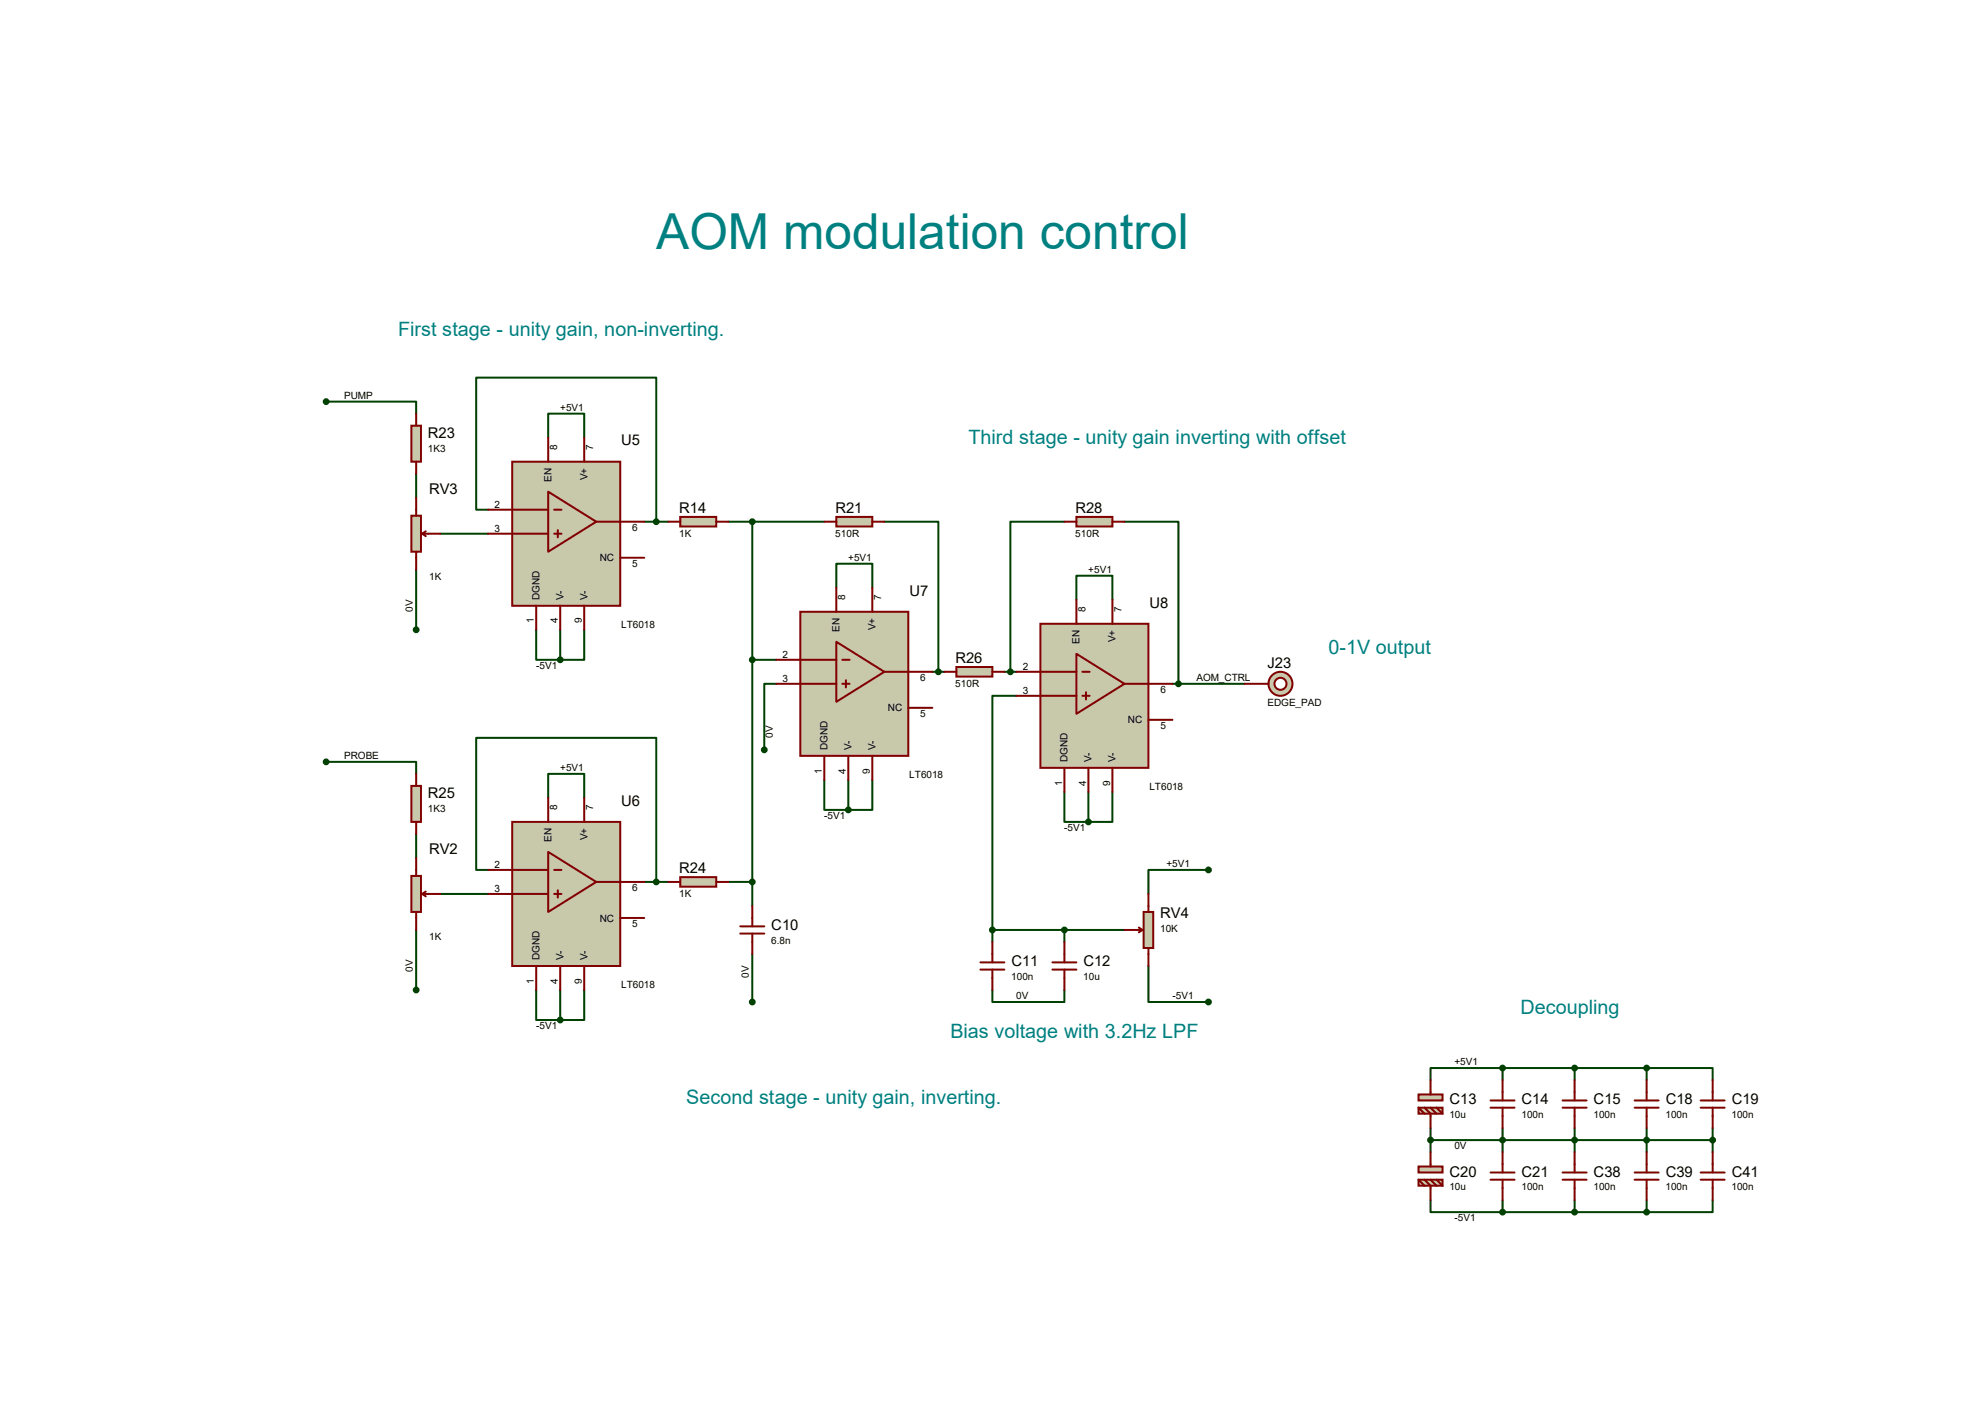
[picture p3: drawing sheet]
<svg xmlns="http://www.w3.org/2000/svg" width="420mm" height="297mm" viewBox="0 0 420 297" stroke-linecap="round" stroke-linejoin="round" font-family="sans-serif">
<g fill="none" stroke="#004000" stroke-width=".42">
<path d="M69 85h19.1v2.5M116 92.6v-5.1h7.6v5.1M88.1 100.2v5.1M93.1 112.9h10.2M103.3 107.8h-2.5v-27.9h38.1v30.5M136.3 110.4h5.1M154.1 110.4h20.3M159.2 110.4v81.2M187.1 110.4h11.4v31.7M225.2 110.4h-11.4v31.7M237.9 110.4h11.4v34.3M88.1 120.5v12.7"/>
<path d="M113.5 133.2v6.4h5M118.5 133.2v6.4M123.6 133.2v6.4h-5.1M159.2 139.6h5.1M177 124.3v-5h7.6v5M227.8 126.9v-5.1h7.6v5.1M164.3 144.7h-2.6v13.9M197.3 142.1h2.5M212.5 142.1h2.6M215.1 147.2h-5.1v49.5M248.1 144.7h15.2M69 161.2h19.1v2.5"/>
<path d="M88.1 176.4v5.1M116 168.8v-5.1h7.6v5.1M174.4 165v6.3h5.1M179.5 165v6.3M184.6 165v6.3h-5.1M225.2 167.5v6.4h5.1M230.3 167.5v6.4M235.4 167.5v6.4h-5.1M88.1 196.7v12.7M93.1 189.1h10.2M103.3 184h-2.5v-27.9h38.1v30.5M136.3 186.6h5.1"/>
<path d="M154.1 186.6h5.1M210 196.7v2.6M210 196.7h27.9M225.2 196.7v2.6M255.7 184h-12.7v5.1M113.5 209.4v6.4h5M118.5 209.4v6.4M123.6 209.4v6.4h-5.1M159.2 201.8v10.2M210 209.4v2.6h15.2v-2.6M243 204.3v7.7h12.7M302.7 238.6v5.1"/>
<path d="M317.9 225.9h-15.2v2.6M317.9 225.9v2.6M317.9 238.6v5.1M317.9 225.9h30.5M333.2 225.9v2.6M333.2 238.6v5.1M348.4 225.9h14v2.6M348.4 225.9v2.6M348.4 238.6v5.1M362.4 238.6v5.1M302.7 253.9v2.5h15.2M302.7 241.2h59.7"/>
<path d="M317.9 253.9v2.5M317.9 256.4h30.5M333.2 253.9v2.5M348.4 253.9v2.5M362.4 253.9v2.5h-14"/>
</g>
<path d="M143.9 109.3h7.7v2.1h-7.7z" fill="#c8c8aa" stroke="#800000" stroke-width=".42"/>
<path d="M141.4 110.4h2.5M151.6 110.4h2.5" fill="none" stroke="#800000" stroke-width=".42"/>
<path d="M177 109.3h7.6v2.1h-7.6z" fill="#c8c8aa" stroke="#800000" stroke-width=".42"/>
<path d="M174.4 110.4h2.6M184.6 110.4h2.5" fill="none" stroke="#800000" stroke-width=".42"/>
<circle cx="270.9" cy="144.7" r="2.54" fill="#c8c8aa" stroke="#800000" stroke-width=".42"/>
<circle cx="270.9" cy="144.7" r="1.27" fill="#fff" stroke="#800000" stroke-width=".42"/>
<path d="M263.3 144.7h5.1" fill="none" stroke="#800000" stroke-width=".42"/>
<g fill="#c8c8aa" stroke="#800000" stroke-width=".42">
<path d="M108.4 97.7h22.8v30.4h-22.8z"/>
<path d="M116 104l10.2 6.4-10.2 6.3z"/>
</g>
<path d="M116 92.6v5.1M123.6 92.6v5.1M103.3 107.8h12.7M103.3 112.9h12.7M117.3 107.8h1.5M117.3 112.9h1.5M118 112.1v1.6M126.2 110.4h10.1M131.2 118h5.1M113.5 128.1v5.1M118.5 128.1v5.1M123.6 128.1v5.1" fill="none" stroke="#800000" stroke-width=".42"/>
<circle cx="118.5" cy="139.6" r=".51" fill="#004000" stroke="#004000" stroke-width=".42"/>
<path d="M87 109.1h2.1v7.6h-2.1z" fill="#c8c8aa" stroke="#800000" stroke-width=".42"/>
<path d="M88.1 105.3v3.8M88.1 116.7v3.8M89.3 112.9l.8 .5M89.3 112.9h3.8M90.1 112.4l-.8 .5" fill="none" stroke="#800000" stroke-width=".42"/>
<path d="M87 90h2.1v7.7h-2.1z" fill="#c8c8aa" stroke="#800000" stroke-width=".42"/>
<path d="M88.1 87.5v2.5M88.1 97.7v2.5" fill="none" stroke="#800000" stroke-width=".42"/>
<g fill="#004000" stroke="#004000" stroke-width=".42">
<circle cx="69" cy="85" r=".51"/>
<circle cx="88.1" cy="133.2" r=".51"/>
<circle cx="138.9" cy="110.4" r=".51"/>
</g>
<path d="M143.9 185.5h7.7v2.1h-7.7z" fill="#c8c8aa" stroke="#800000" stroke-width=".42"/>
<path d="M141.4 186.6h2.5M151.6 186.6h2.5" fill="none" stroke="#800000" stroke-width=".42"/>
<g fill="#c8c8aa" stroke="#800000" stroke-width=".42">
<path d="M108.4 173.9h22.8v30.4h-22.8z"/>
<path d="M116 180.2l10.2 6.4-10.2 6.3z"/>
</g>
<path d="M116 168.8v5.1M123.6 168.8v5.1M103.3 184h12.7M103.3 189.1h12.7M117.3 184h1.5M117.3 189.1h1.5M118 188.3v1.6M126.2 186.6h10.1M131.2 194.2h5.1M113.5 204.3v5.1M118.5 204.3v5.1M123.6 204.3v5.1" fill="none" stroke="#800000" stroke-width=".42"/>
<circle cx="118.5" cy="215.8" r=".51" fill="#004000" stroke="#004000" stroke-width=".42"/>
<path d="M87 185.3h2.1v7.6h-2.1z" fill="#c8c8aa" stroke="#800000" stroke-width=".42"/>
<path d="M88.1 181.5v3.8M88.1 192.9v3.8M89.3 189.1l.8 .5M89.3 189.1h3.8M90.1 188.6l-.8 .5" fill="none" stroke="#800000" stroke-width=".42"/>
<path d="M87 166.2h2.1v7.7h-2.1z" fill="#c8c8aa" stroke="#800000" stroke-width=".42"/>
<path d="M88.1 163.7v2.5M88.1 173.9v2.5M156.6 197.5h5.1M156.6 196h5.1M159.2 191.6v4.4M159.2 197.5v4.3" fill="none" stroke="#800000" stroke-width=".42"/>
<g fill="#004000" stroke="#004000" stroke-width=".42">
<circle cx="69" cy="161.2" r=".51"/>
<circle cx="88.1" cy="209.4" r=".51"/>
<circle cx="138.9" cy="186.6" r=".51"/>
<circle cx="159.2" cy="186.6" r=".51"/>
<circle cx="159.2" cy="212" r=".51"/>
</g>
<g fill="#c8c8aa" stroke="#800000" stroke-width=".42">
<path d="M169.3 129.4h22.9v30.5h-22.9z"/>
<path d="M177 135.8l10.1 6.3-10.1 6.4z"/>
</g>
<path d="M164.3 139.6h12.7M177 124.3v5.1M178.2 139.6h1.5M184.6 124.3v5.1M164.3 144.7h12.7M174.4 159.9v5.1M178.2 144.7h1.5M179 143.9v1.5M179.5 159.9v5.1M184.6 159.9v5.1M187.1 142.1h10.2M192.2 149.7h5.1" fill="none" stroke="#800000" stroke-width=".42"/>
<g fill="#004000" stroke="#004000" stroke-width=".42">
<circle cx="179.5" cy="171.3" r=".51"/>
<circle cx="159.2" cy="110.4" r=".51"/>
<circle cx="159.2" cy="139.6" r=".51"/>
</g>
<path d="M202.4 141.1h7.6v2h-7.6z" fill="#c8c8aa" stroke="#800000" stroke-width=".42"/>
<path d="M199.8 142.1h2.6M210 142.1h2.5" fill="none" stroke="#800000" stroke-width=".42"/>
<path d="M227.8 109.3h7.6v2.1h-7.6z" fill="#c8c8aa" stroke="#800000" stroke-width=".42"/>
<path d="M225.2 110.4h2.6M235.4 110.4h2.5" fill="none" stroke="#800000" stroke-width=".42"/>
<g fill="#c8c8aa" stroke="#800000" stroke-width=".42">
<path d="M220.1 132h22.9v30.4h-22.9z"/>
<path d="M227.8 138.3l10.1 6.4-10.1 6.3z"/>
</g>
<g fill="none" stroke="#800000" stroke-width=".42">
<path d="M227.8 126.9v5.1M235.4 126.9v5.1M215.1 142.1h12.7M215.1 147.2h12.7M229 142.1h1.5M229 147.2h1.5M229.8 146.4v1.6M237.9 144.7h10.2M243 152.3h5.1M225.2 162.4v5.1M230.3 162.4v5.1M235.4 162.4v5.1"/>
<path d="M210 199.3v4.3M225.2 199.3v4.3M207.4 205.1h5.1M207.4 203.6h5.1M210 205.1v4.3M222.7 205.1h5.1M222.7 203.6h5.1M225.2 205.1v4.3"/>
</g>
<g fill="#004000" stroke="#004000" stroke-width=".42">
<circle cx="230.3" cy="173.9" r=".51"/>
<circle cx="198.5" cy="142.1" r=".51"/>
<circle cx="213.8" cy="142.1" r=".51"/>
<circle cx="249.3" cy="144.7" r=".51"/>
<circle cx="161.7" cy="158.6" r=".51"/>
</g>
<path d="M242 192.9h2v7.6h-2z" fill="#c8c8aa" stroke="#800000" stroke-width=".42"/>
<path d="M237.9 196.7h3.8M241 196.2l.7 .5M241.7 196.7l-.7 .5M243 189.1v3.8M243 200.5v3.8" fill="none" stroke="#800000" stroke-width=".42"/>
<g fill="#004000" stroke="#004000" stroke-width=".42">
<circle cx="255.7" cy="184" r=".51"/>
<circle cx="255.7" cy="212" r=".51"/>
<circle cx="210" cy="196.7" r=".51"/>
<circle cx="225.2" cy="196.7" r=".51"/>
<circle cx="317.9" cy="225.9" r=".51"/>
</g>
<g fill="#c8c8aa" stroke="#800000" stroke-width=".42">
<path d="M300.1 231.5h5.1v1.3h-5.1z"/>
<path d="M300.1 234.3h5.1v1.3h-5.1z"/>
</g>
<g fill="none" stroke="#800000" stroke-width=".42">
<path d="M300.1 234.3l1.3 1.3M301.4 234.3l1.3 1.3v3M302.7 228.5v3M302.7 234.3l1.3 1.3M304 234.3l1.2 1.3M315.4 234.3h5.1M315.4 232.8h5.1M317.9 228.5v4.3M317.9 234.3v4.3M330.6 234.3h5.1M330.6 232.8h5.1M333.2 228.5v4.3"/>
<path d="M333.2 234.3v4.3M345.9 234.3h5M345.9 232.8h5M348.4 228.5v4.3M348.4 234.3v4.3M359.8 234.3h5.1M359.8 232.8h5.1M362.4 228.5v4.3M362.4 234.3v4.3"/>
</g>
<g fill="#004000" stroke="#004000" stroke-width=".42">
<circle cx="317.9" cy="241.2" r=".51"/>
<circle cx="333.2" cy="225.9" r=".51"/>
<circle cx="333.2" cy="241.2" r=".51"/>
<circle cx="348.4" cy="241.2" r=".51"/>
<circle cx="348.4" cy="225.9" r=".51"/>
</g>
<g fill="#c8c8aa" stroke="#800000" stroke-width=".42">
<path d="M300.1 246.8h5.1v1.2h-5.1z"/>
<path d="M300.1 249.6h5.1v1.2h-5.1z"/>
</g>
<g fill="none" stroke="#800000" stroke-width=".42">
<path d="M300.1 249.6l1.3 1.2M301.4 249.6l1.3 1.2v3.1M302.7 243.7v3.1M302.7 249.6l1.3 1.2M304 249.6l1.2 1.2M315.4 249.6h5.1M315.4 248h5.1M317.9 243.7v4.3M317.9 249.6v4.3M330.6 249.6h5.1M330.6 248h5.1M333.2 243.7v4.3"/>
<path d="M333.2 249.6v4.3M345.9 249.6h5M345.9 248h5M348.4 243.7v4.3M348.4 249.6v4.3M359.8 249.6h5.1M359.8 248h5.1M362.4 243.7v4.3M362.4 249.6v4.3"/>
</g>
<g fill="#004000" stroke="#004000" stroke-width=".42">
<circle cx="317.9" cy="256.4" r=".51"/>
<circle cx="333.2" cy="256.4" r=".51"/>
<circle cx="348.4" cy="256.4" r=".51"/>
<circle cx="302.7" cy="241.2" r=".51"/>
<circle cx="362.4" cy="241.2" r=".51"/>
</g>
<text font-size="10.5" fill="#008080" x="138.9" y="52.6">AOM modulation control</text>
<g font-size="4.2" fill="#008080">
<text x="84.2" y="71">First stage - unity gain, non-inverting.</text>
<text x="204.9" y="93.9">Third stage - unity gain inverting with offset</text>
<text x="281.1" y="138.3">0-1V output</text>
<text x="321.7" y="214.5">Decoupling</text>
<text x="201.1" y="219.6">Bias voltage with 3.2Hz LPF</text>
<text x="145.2" y="233.6">Second stage - unity gain, inverting.</text>
</g>
<g font-size="3.1">
<text x="90.6" y="92.7">R23</text>
<text x="131.4" y="94.2">U5</text>
<text x="90.8" y="104.4">RV3</text>
<text x="143.7" y="108.5">R14</text>
<text x="176.7" y="108.5">R21</text>
<text x="227.5" y="108.5">R28</text>
<text x="192.4" y="126">U7</text>
<text x="243.2" y="128.5">U8</text>
<text x="202.1" y="140.2">R26</text>
<text x="268.2" y="141.2">J23</text>
<text x="90.6" y="168.9">R25</text>
<text x="131.4" y="170.4">U6</text>
<text x="90.8" y="180.6">RV2</text>
<text x="143.7" y="184.7">R24</text>
<text x="163.2" y="196.8">C10</text>
<text x="245.5" y="194.3">RV4</text>
<text x="214" y="204.4">C11</text>
<text x="229.2" y="204.4">C12</text>
<text x="306.7" y="233.6">C13</text>
<text x="322" y="233.6">C14</text>
<text x="337.2" y="233.6">C15</text>
<text x="352.4" y="233.6">C18</text>
<text x="366.4" y="233.6">C19</text>
<text x="306.7" y="248.9">C20</text>
<text x="322" y="248.9">C21</text>
<text x="337.2" y="248.9">C38</text>
<text x="352.4" y="248.9">C39</text>
<text x="366.4" y="248.9">C41</text>
</g>
<g font-size="2.1">
<text x="72.8" y="84.4">PUMP</text>
<text x="118.5" y="86.9">+5V1</text>
<text x="90.5" y="95.6">1K3</text>
<text x="117.9" y="95.1" transform="rotate(-90 117.9 95.1)">8</text>
<text x="125.5" y="95.1" transform="rotate(-90 125.5 95.1)">7</text>
<text x="116.7" y="101.9" transform="rotate(-90 116.7 101.9)">EN</text>
<text x="124.3" y="101.6" transform="rotate(-90 124.3 101.6)">V+</text>
<text x="104.6" y="107.4">2</text>
<text x="104.6" y="112.5">3</text>
<text x="133.8" y="112.3">6</text>
<text x="143.7" y="113.5">1K</text>
<text x="176.7" y="113.5">510R</text>
<text x="227.5" y="113.5">510R</text>
<text x="126.9" y="118.7">NC</text>
<text x="133.8" y="119.9">5</text>
<text x="179.5" y="118.7">+5V1</text>
<text x="90.8" y="122.7">1K</text>
<text x="230.3" y="121.2">+5V1</text>
<text x="87.3" y="129.4" transform="rotate(-90 87.3 129.4)">0V</text>
<text x="112.9" y="131.9" transform="rotate(-90 112.9 131.9)">1</text>
<text x="114.1" y="126.9" transform="rotate(-90 114.1 126.9)">DGND</text>
<text x="118" y="131.9" transform="rotate(-90 118 131.9)">4</text>
<text x="119.2" y="126.9" transform="rotate(-90 119.2 126.9)">V-</text>
<text x="123.1" y="131.9" transform="rotate(-90 123.1 131.9)">9</text>
<text x="124.3" y="126.9" transform="rotate(-90 124.3 126.9)">V-</text>
<text x="178.9" y="126.9" transform="rotate(-90 178.9 126.9)">8</text>
<text x="186.5" y="126.9" transform="rotate(-90 186.5 126.9)">7</text>
<text x="229.7" y="129.4" transform="rotate(-90 229.7 129.4)">8</text>
<text x="237.3" y="129.4" transform="rotate(-90 237.3 129.4)">7</text>
<text x="131.4" y="132.8">LT6018</text>
<text x="177.6" y="133.6" transform="rotate(-90 177.6 133.6)">EN</text>
<text x="185.3" y="133.3" transform="rotate(-90 185.3 133.3)">V+</text>
<text x="228.4" y="136.2" transform="rotate(-90 228.4 136.2)">EN</text>
<text x="236.1" y="135.9" transform="rotate(-90 236.1 135.9)">V+</text>
<text x="113.4" y="141.5">-5V1</text>
<text x="165.6" y="139.2">2</text>
<text x="216.4" y="141.7">2</text>
<text x="165.6" y="144.3">3</text>
<text x="194.7" y="144.1">6</text>
<text x="202.1" y="145.3">510R</text>
<text x="216.4" y="146.8">3</text>
<text x="245.5" y="146.6">6</text>
<text x="253.1" y="144.1">AOM_CTRL</text>
<text x="268.2" y="149.4">EDGE_PAD</text>
<text x="187.9" y="150.5">NC</text>
<text x="194.7" y="151.7">5</text>
<text x="238.7" y="153">NC</text>
<text x="245.5" y="154.2">5</text>
<text x="72.8" y="160.6">PROBE</text>
<text x="163.5" y="156.1" transform="rotate(-90 163.5 156.1)">0V</text>
<text x="175.1" y="158.6" transform="rotate(-90 175.1 158.6)">DGND</text>
<text x="180.2" y="158.6" transform="rotate(-90 180.2 158.6)">V-</text>
<text x="185.3" y="158.6" transform="rotate(-90 185.3 158.6)">V-</text>
<text x="225.9" y="161.2" transform="rotate(-90 225.9 161.2)">DGND</text>
<text x="231" y="161.2" transform="rotate(-90 231 161.2)">V-</text>
<text x="236.1" y="161.2" transform="rotate(-90 236.1 161.2)">V-</text>
<text x="118.5" y="163.1">+5V1</text>
<text x="173.9" y="163.6" transform="rotate(-90 173.9 163.6)">1</text>
<text x="179" y="163.6" transform="rotate(-90 179 163.6)">4</text>
<text x="184.1" y="163.6" transform="rotate(-90 184.1 163.6)">9</text>
<text x="192.4" y="164.6">LT6018</text>
<text x="224.7" y="166.2" transform="rotate(-90 224.7 166.2)">1</text>
<text x="229.8" y="166.2" transform="rotate(-90 229.8 166.2)">4</text>
<text x="234.9" y="166.2" transform="rotate(-90 234.9 166.2)">9</text>
<text x="243.2" y="167.1">LT6018</text>
<text x="90.5" y="171.8">1K3</text>
<text x="117.9" y="171.3" transform="rotate(-90 117.9 171.3)">8</text>
<text x="125.5" y="171.3" transform="rotate(-90 125.5 171.3)">7</text>
<text x="174.4" y="173.3">-5V1</text>
<text x="116.7" y="178.1" transform="rotate(-90 116.7 178.1)">EN</text>
<text x="124.3" y="177.8" transform="rotate(-90 124.3 177.8)">V+</text>
<text x="225.2" y="175.8">-5V1</text>
<text x="104.6" y="183.6">2</text>
<text x="246.8" y="183.4">+5V1</text>
<text x="104.6" y="188.7">3</text>
<text x="133.8" y="188.5">6</text>
<text x="143.7" y="189.7">1K</text>
<text x="126.9" y="194.9">NC</text>
<text x="133.8" y="196.1">5</text>
<text x="245.5" y="197.2">10K</text>
<text x="90.8" y="198.9">1K</text>
<text x="114.1" y="203.1" transform="rotate(-90 114.1 203.1)">DGND</text>
<text x="119.2" y="203.1" transform="rotate(-90 119.2 203.1)">V-</text>
<text x="124.3" y="203.1" transform="rotate(-90 124.3 203.1)">V-</text>
<text x="163.2" y="199.7">6.8n</text>
<text x="87.3" y="205.6" transform="rotate(-90 87.3 205.6)">0V</text>
<text x="112.9" y="208.1" transform="rotate(-90 112.9 208.1)">1</text>
<text x="118" y="208.1" transform="rotate(-90 118 208.1)">4</text>
<text x="123.1" y="208.1" transform="rotate(-90 123.1 208.1)">9</text>
<text x="131.4" y="209">LT6018</text>
<text x="158.5" y="206.9" transform="rotate(-90 158.5 206.9)">0V</text>
<text x="214" y="207.3">100n</text>
<text x="229.2" y="207.3">10u</text>
<text x="215" y="211.4">0V</text>
<text x="248.1" y="211.4">-5V1</text>
<text x="113.4" y="217.7">-5V1</text>
<text x="307.7" y="225.3">+5V1</text>
<text x="306.7" y="236.6">10u</text>
<text x="321.9" y="236.6">100n</text>
<text x="337.2" y="236.6">100n</text>
<text x="352.4" y="236.6">100n</text>
<text x="366.4" y="236.6">100n</text>
<text x="307.7" y="243.1">0V</text>
<text x="306.7" y="251.8">10u</text>
<text x="321.9" y="251.8">100n</text>
<text x="337.2" y="251.8">100n</text>
<text x="352.4" y="251.8">100n</text>
<text x="366.4" y="251.8">100n</text>
<text x="307.7" y="258.4">-5V1</text>
</g>
</svg>
